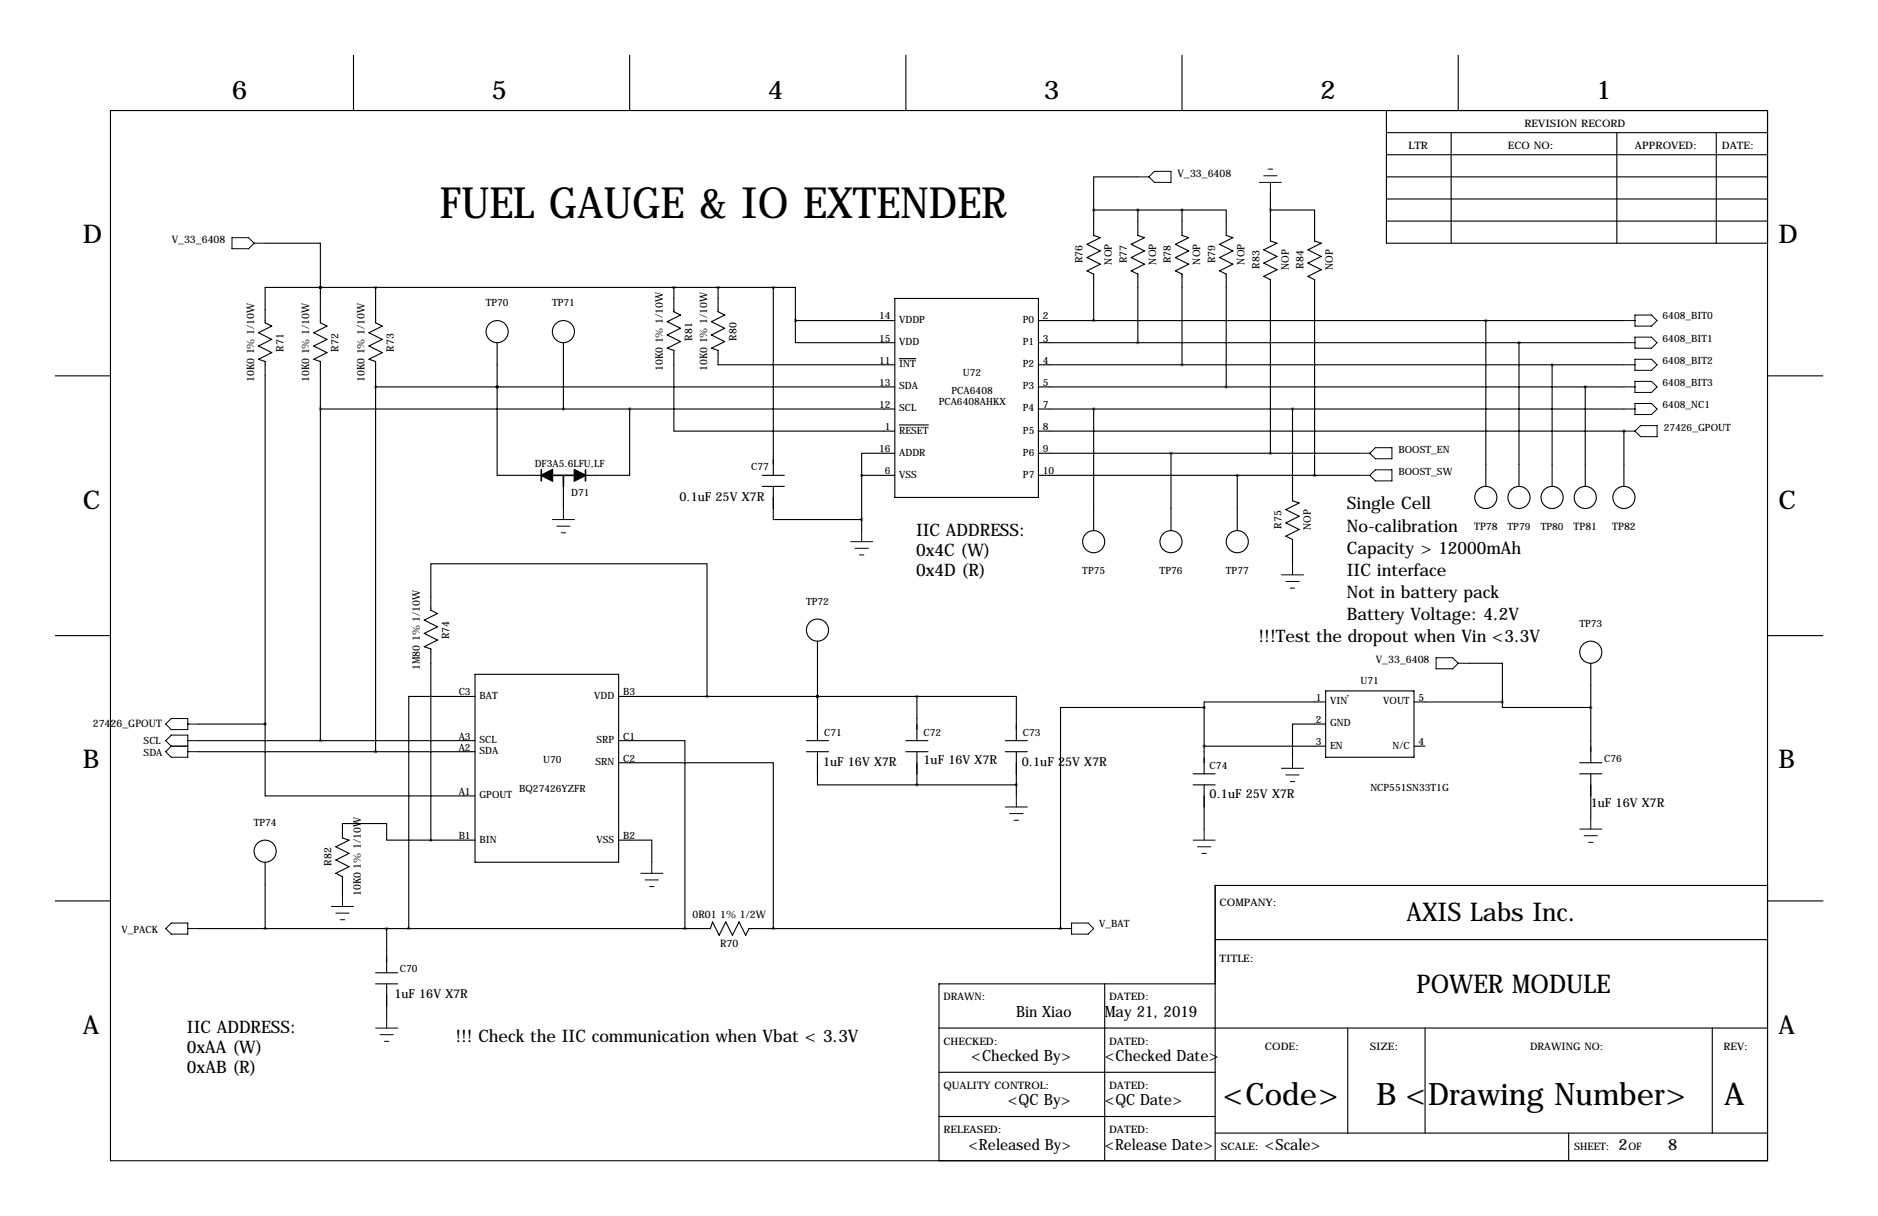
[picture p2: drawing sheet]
<svg xmlns="http://www.w3.org/2000/svg" width="432mm" height="279mm" viewBox="0 0 432 279" stroke-linecap="round" stroke-linejoin="round" font-family="sans-serif">
<g fill="none" stroke="#000" stroke-width=".25">
<path d="M81.3 12.7v12.7M144.8 12.7v12.7M208.3 12.7v12.7M271.8 12.7v12.7M335.3 12.7v12.7M25.4 25.4h381v241.3h-381zM318.8 30.5h87.6M318.8 35.6h87.6M318.8 25.4v30.5h87.6M333.7 30.5v25.4M371.8 30.5v25.4M394.6 30.5v25.4"/>
<path d="M61 55.9h12.7v10.1M251.5 48.3v5.8l1.5 .5-3.1 1.5 3.1 1.6-3.1 1.5 3.1 1.5-3.1 1.5 1.6 .8v10.7M251.5 48.3h20.3M261.6 40.6h-10.1v7.7M261.6 48.3v5.8l1.5 .5-3 1.5 3 1.6-3 1.5 3 1.5-3 1.5 1.5 .8v15.7M271.8 48.3h10.1v5.8l1.6 .5-3.1 1.5 3.1 1.6-3.1 1.5 3.1 1.5-3.1 1.5 1.5 .8v25.9M271.8 48.3v5.8l1.5 .5-3 1.5 3 1.6-3 1.5 3 1.5-3 1.5 1.5 .8v20.8M292.1 48.3h10.2v7.1l1.5 .5-3.1 1.5 3.1 1.5-3.1 1.6 3.1 1.5-3.1 1.5 1.6 .8v44.9M292.1 44.4v11l1.5 .5-3 1.5 3 1.5-3 1.6 3 1.5-3 1.5 1.5 .8v39.8M318.8 45.7h87.6M318.8 50.8h87.6M318.8 40.6h87.6"/>
<path d="M73.7 66h-12.7v8.2l1.5 .7-3.1 1.6 3.1 1.5-3.1 1.5 3.1 1.5-3.1 1.5 1.6 .6v83.3M73.7 66h.1M73.7 66v8.2l1.5 .7-3.1 1.6 3.1 1.5-3.1 1.5 3.1 1.5-3.1 1.5 1.6 .6v87.1M73.7 66h104.1M86.4 66v8.2l1.5 .7-3.1 1.6 3.1 1.5-3.1 1.5 3.1 1.5-3.1 1.5 1.6 .6v89.6M114.3 78.7v10.2M129.5 78.7v15.3M154.9 66v5.6l1.6 .8-3.1 1.5 3.1 1.5-3.1 1.6 3.1 1.5-3.1 1.5 1.5 .5v18.6h50.8M165.1 66v5.6l1.5 .8-3 1.5 3 1.5-3 1.6 3 1.5-3 1.5 1.5 .5v3.3h40.6M177.8 66h5.1v7.7M177.8 66v43.2M182.9 73.7v5h22.8"/>
<path d="M182.9 73.7h22.8M205.7 68.6h33.1v45.7h-33.1zM238.8 73.7h134.6M238.8 78.7h134.6M341.6 73.7v38.1M349.2 78.7v33.1M12.7 86.4h12.7M73.7 94h132M86.4 88.9h119.3M114.3 88.9v20.3h10.2M114.3 88.9h.1M144.8 94v15.2h-10.2"/>
<path d="M206.8 97.6h6.7M206.8 82.4h3.8M238.8 99.1h134.6M238.8 83.8h134.6M238.8 88.9h134.6M238.8 94h134.6M251.5 94v27.9M297.2 94v21.1l1.5 .5-3 1.5 3 1.5-3 1.5 3 1.6-3 1.5 1.5 .8v5.5M356.9 83.8v28M364.5 88.9v22.9M373.4 99.1h.1M373.4 99.1v12.7"/>
<path d="M406.4 86.4h12.7M129.5 111.8v5M175.3 109.2h5M175.3 111.8h5M177.8 111.8v7.6h20.3M198.1 109.2h7.6M198.1 109.2v12.7M205.7 104.1h-7.6v5.1M238.8 109.2h73.6M238.8 104.1h73.6M269.2 104.1v17.8M284.5 109.2v12.7"/>
<path d="M12.7 146h12.7M109.2 154.9h33v43.2h-33zM188 147.3v22.9M304.8 158.8h20.3v15.2h-20.3zM309.8 159.9h.1M337.8 152.4h7.6v8.9M365.8 152.4v22.9M406.4 146h12.7M45.7 172.7h63.5M45.7 170.2h63.5M45.7 166.4h15.3M61 166.4v16.5h48.2"/>
<path d="M109.2 160h-15.2v53.4M142.2 170.2h15.3v43.2M142.2 175.3h35.6v38.1M142.2 160h68.6M162.6 160v-30.5h-63.5v10.7l1.5 .8-3.1 1.5 3.1 1.5-3.1 1.5 3.1 1.6-3.1 1.5 1.6 .5v43.9M185.4 172.7h5.1M185.4 170.2h5.1M188 172.7v7.6h22.8M188 160h.1M208.3 172.7h5.1M208.3 170.2h5.1M210.8 160h22.9v10.2"/>
<path d="M210.8 160v10.2M210.8 172.7v7.6M231.1 172.7h5.1M231.1 170.2h5.1M233.7 172.7v10.2M274.3 177.8h5.1M276.9 162.6h-33.1v50.8M276.9 162.6v15.2M276.9 171.4h27.9M304.8 166.4h-7.6v7.6M304.8 161.3h-27.9v1.3M325.1 161.3h20.3"/>
<path d="M325.1 171.4h2.6M345.4 161.3v1.3h20.4M363.2 175.3h5.1M363.2 177.8h5.1M365.8 177.8v10.2M61 198.1v15.3M99.1 193h-10.2v-3.8h-10.2v3.3l1.6 .5-3.1 1.6 3.1 1.5-3.1 1.5 3.1 1.5-3.1 1.6 1.5 .7v4.3M99.1 193h10.1M142.2 193h7.7v5.1M210.8 180.3h22.9M274.3 180.3h5.1M276.9 180.3v10.2"/>
<path d="M12.7 207h12.7M45.7 213.4h117.6l.5-1.6 1.6 3.1 1.5-3.1 1.5 3.1 1.5-3.1 1.5 3.1 .8-1.5h71.6M88.9 213.4v10.1M243.8 213.4h.1M279.4 215.9h127M406.4 203.5h-127v63.2M406.5 207h12.7M86.4 226.1h5M86.4 223.5h5M88.9 226.1v7.6M215.9 236.2h190.5M254 226.1v40.6"/>
<path d="M279.4 226.1h-63.5v40.6M309.9 236.2v24.1M327.7 236.2v24.1M393.7 236.2v24.1M215.9 246.4h63.5M215.9 256.5h63.5M279.4 260.3h127M360.7 260.3v6.4"/>
<circle cx="114.3" cy="76.2" r="2.54"/>
<circle cx="129.5" cy="76.2" r="2.54"/>
<circle cx="341.6" cy="114.3" r="2.54"/>
<circle cx="349.3" cy="114.3" r="2.54"/>
<circle cx="356.9" cy="114.3" r="2.54"/>
<circle cx="364.5" cy="114.3" r="2.54"/>
<circle cx="373.4" cy="114.3" r="2.54"/>
<circle cx="251.5" cy="124.5" r="2.54"/>
<circle cx="269.2" cy="124.5" r="2.54"/>
<circle cx="284.5" cy="124.5" r="2.54"/>
<circle cx="188" cy="144.8" r="2.54"/>
<circle cx="365.8" cy="149.9" r="2.54"/>
<circle cx="61" cy="195.6" r="2.54"/>
</g>
<path d="M124.5 109.2l2.5-1.3v2.6zM132.1 107.9l2.5 1.3-2.5 1.3z" fill="#000" stroke="#000" stroke-width=".38"/>
<path d="M124.5 107.9v2.6M127 109.2h5.1M129.5 109.2v2.6M134.6 107.9v2.6" fill="none" stroke="#000" stroke-width=".38"/>
<g fill="none" stroke="#000" stroke-width=".23">
<path d="M265.4 39.4h3.8v2.5h-3.8l-1.2-1.3zM291.6 38.9h1M53.3 54.6h3.8l1.3 1.3-1.3 1.3h-3.8zM58.4 55.9h2.6M261.6 40.6h2.6M289.6 41.9h5M290.6 40.4h3M292.1 41.9v2.5M373.4 73.7h2.5M373.4 78.7h2.5M375.9 72.4h3.8l1.3 1.3-1.3 1.2h-3.8zM375.9 77.5h3.8l1.3 1.2-1.3 1.3h-3.8z"/>
<path d="M373.4 83.8h2.5M373.4 88.9h2.5M373.4 94h2.5M373.4 99.1h2.5M375.9 82.5h3.8l1.3 1.3-1.3 1.3h-3.8zM375.9 87.6h3.8l1.3 1.3-1.3 1.3h-3.8zM375.9 92.7h3.8l1.3 1.3-1.3 1.2h-3.8zM377.2 97.8h3.8v2.5h-3.8l-1.3-1.2zM127 119.4h5.1M129.5 116.8v2.6M312.4 104.1h2.6M312.4 109.2h2.6"/>
<path d="M315 104.1l1.2-1.2h3.8v2.5h-3.8zM315 109.2l1.2-1.3h3.8v2.6h-3.8zM128 120.9h3.1M129 122.4h1M195.6 124.5h5.1M196.6 126h3M197.6 127.5h1M198.1 121.9v2.6M294.6 132.1h5.1M295.7 133.6h3M296.7 135.1h1M297.2 129.5v2.6"/>
<path d="M330.2 151.1h3.8l1.3 1.3-1.3 1.3h-3.8zM335.3 152.4h2.5M39.4 165.1h3.8v2.5h-3.8l-1.3-1.2zM39.4 168.9h3.8v5.1h-3.8l-1.3-1.3 1.3-1.3-1.3-1.2zM39.4 171.4h3.8M43.2 170.2h2.5M43.2 172.7h2.5M43.2 166.4h2.5M294.6 176.5h5.1M295.7 178.1h3M296.7 179.6h1M297.2 174v2.5"/>
<path d="M149.9 198.1v2.6M231.1 185.4h5.1M232.2 186.9h3M233.2 188.5h1M233.7 182.9v2.5M274.3 193h5.1M275.3 194.6h3.1M276.4 196.1h1M276.9 190.5v2.5M363.2 190.5h5.1M364.2 192h3.1M365.3 193.5h1"/>
<path d="M365.8 188v2.5M39.4 212.1h3.8v2.5h-3.8l-1.3-1.2zM43.2 213.4h2.5M76.2 208.3h5.1M77.2 209.8h3.1M78.2 211.3h1M78.7 205.7v2.6M147.3 200.7h5.1M148.3 202.2h3.1M149.4 203.7h1M243.8 213.4h2.6M246.4 212.1h3.8l1.3 1.3-1.3 1.2h-3.8z"/>
<path d="M86.4 236.2h5M87.4 237.7h3M88.4 239.3h1M88.9 233.7v2.5"/>
</g>
<path d="M187.9 160a.05 .05 0 0 0 .1 0 .05 .05 0 0 0-.1 0zM73.6 170.2a.05 .05 0 0 0 .1 0 .05 .05 0 0 0-.1 0zM86.3 172.7a.05 .05 0 0 0 .1 0 .05 .05 0 0 0-.1 0zM162.5 160a.05 .05 0 0 0 .1 0 .05 .05 0 0 0-.1 0zM276.8 171.5a.05 .05 0 0 0 .1 0 .05 .05 0 0 0-.1 0zM86.3 88.9a.05 .05 0 0 0 .1 0 .05 .05 0 0 0-.1 0zM73.6 94a.05 .05 0 0 0 .1 0 .05 .05 0 0 0-.1 0zM281.9 88.9a.05 .05 0 0 0 .1 0 .05 .05 0 0 0-.1 0zM251.4 73.7a.05 .05 0 0 0 .1 0 .05 .05 0 0 0-.1 0zM60.9 213.4a.05 .05 0 0 0 .1 0 .05 .05 0 0 0-.1 0zM187.9 160a.05 .05 0 0 0 .1 0 .05 .05 0 0 0-.1 0zM365.7 162.6a.05 .05 0 0 0 .1 0 .05 .05 0 0 0-.1 0zM129.5 94a.05 .05 0 0 0 .1 0 .05 .05 0 0 0-.1 0zM269.2 104.1a.05 .05 0 0 0 .1 0 .05 .05 0 0 0-.1 0zM251.4 94a.05 .05 0 0 0 .1 0 .05 .05 0 0 0-.1 0zM99 193a.05 .05 0 0 0 .1 0 .05 .05 0 0 0-.1 0zM302.2 109.2a.05 .05 0 0 0 .1 0 .05 .05 0 0 0-.1 0zM60.9 166.4a.05 .05 0 0 0 .1 0 .05 .05 0 0 0-.1 0zM243.8 213.4a.05 .05 0 0 0 .1 0 .05 .05 0 0 0-.1 0zM73.6 66a.05 .05 0 0 0 .1 0 .05 .05 0 0 0-.1 0zM73.6 66a.05 .05 0 0 0 .1 0 .05 .05 0 0 0-.1 0zM86.3 66a.05 .05 0 0 0 .1 0 .05 .05 0 0 0-.1 0zM154.9 66a.05 .05 0 0 0 .1 0 .05 .05 0 0 0-.1 0zM251.4 48.3a.05 .05 0 0 0 .1 0 .05 .05 0 0 0-.1 0zM341.6 73.7a.05 .05 0 0 0 .1 0 .05 .05 0 0 0-.1 0zM349.2 78.7a.05 .05 0 0 0 .1 0 .05 .05 0 0 0-.1 0zM356.8 83.8a.05 .05 0 0 0 .1 0 .05 .05 0 0 0-.1 0zM276.8 162.6a.05 .05 0 0 0 .1 0 .05 .05 0 0 0-.1 0zM345.4 161.3a.05 .05 0 0 0 .1 0 .05 .05 0 0 0-.1 0z" fill="#000" stroke="#000" stroke-width=".63"/>
<text font-size="9.9" x="101.1" y="50">FUEL GAUGE &amp; IO EXTENDER</text>
<g font-size="7.1">
<text x="281.2" y="254">&lt;Code&gt;</text>
<text x="316.4" y="254">B &lt;Drawing Number&gt;</text>
<text x="396.4" y="254">A</text>
</g>
<g font-size="5.9">
<text x="53.3" y="22.9">6</text>
<text x="113" y="22.9">5</text>
<text x="176.5" y="22.9">4</text>
<text x="240" y="22.9">3</text>
<text x="303.5" y="22.9">2</text>
<text x="367" y="22.9">1</text>
<text x="19" y="55.9">D</text>
<text x="408.9" y="55.9">D</text>
<text x="19" y="116.8">C</text>
<text x="408.9" y="116.8">C</text>
<text x="19" y="176.5">B</text>
<text x="408.9" y="176.5">B</text>
<text x="323.4" y="211.6">AXIS Labs Inc.</text>
<text x="325.7" y="228.1">POWER MODULE</text>
<text x="19" y="237.5">A</text>
<text x="408.9" y="237.5">A</text>
</g>
<g font-size="4">
<text x="309.7" y="117">Single Cell</text>
<text x="210.6" y="123.1">IIC ADDRESS:</text>
<text x="309.7" y="122.1">No-calibration</text>
<text x="210.6" y="127.7">0x4C (W)</text>
<text x="309.7" y="127.2">Capacity &gt; 12000mAh</text>
<text x="210.6" y="132.3">0x4D (R)</text>
<text x="309.7" y="132.3">IIC interface</text>
<text x="309.7" y="137.4">Not in battery pack</text>
<text x="309.7" y="142.4">Battery Voltage: 4.2V</text>
<text x="289.4" y="147.5">!!!Test the dropout when Vin &lt;3.3V</text>
<text x="43" y="237.4">IIC ADDRESS:</text>
<text x="104.7" y="239.5">!!! Check the IIC communication when Vbat &lt; 3.3V</text>
<text x="43" y="242">0xAA (W)</text>
<text x="43" y="246.6">0xAB (R)</text>
</g>
<g font-size="3.6">
<text x="233.7" y="233.7">Bin Xiao</text>
<text x="254" y="233.7">May 21, 2019</text>
<text x="223.3" y="243.8">&lt;Checked By&gt;</text>
<text x="254" y="243.8">&lt;Checked Date&gt;</text>
<text x="231.7" y="254">&lt;QC By&gt;</text>
<text x="254" y="254">&lt;QC Date&gt;</text>
<text x="222.7" y="264.1">&lt;Released By&gt;</text>
<text x="254" y="264.1">&lt;Release Date&gt;</text>
<text x="290.8" y="264.1">&lt;Scale&gt;</text>
<text x="372.1" y="264.1">2</text>
<text x="383.5" y="264.1">8</text>
</g>
<g font-size="2.8">
<text x="156.2" y="115">0.1uF 25V X7R</text>
<text x="189.2" y="176">1uF 16V X7R</text>
<text x="212.3" y="175.5">1uF 16V X7R</text>
<text x="234.9" y="176">0.1uF 25V X7R</text>
<text x="278.1" y="183.4">0.1uF 25V X7R</text>
<text x="365.8" y="185.4">1uF 16V X7R</text>
<text x="90.7" y="229.3">1uF 16V X7R</text>
</g>
<g font-size="2.4">
<text x="350.5" y="29.2">REVISION RECORD</text>
<text x="323.8" y="34.3">LTR</text>
<text x="346.7" y="34.3">ECO NO:</text>
<text x="375.9" y="34.3">APPROVED:</text>
<text x="395.9" y="34.3">DATE:</text>
<text x="270.8" y="40.6">V_33_6408</text>
<text x="39.5" y="55.9">V_33_6408</text>
<text x="248.9" y="60.5" transform="rotate(-90 248.9 60.5)">R76</text>
<text x="255.7" y="60.8" transform="rotate(-90 255.7 60.8)">NOP</text>
<text x="259.1" y="60.5" transform="rotate(-90 259.1 60.5)">R77</text>
<text x="265.8" y="60.8" transform="rotate(-90 265.8 60.8)">NOP</text>
<text x="269.2" y="60.5" transform="rotate(-90 269.2 60.5)">R78</text>
<text x="276" y="60.8" transform="rotate(-90 276 60.8)">NOP</text>
<text x="279.4" y="60.5" transform="rotate(-90 279.4 60.5)">R79</text>
<text x="286.1" y="60.8" transform="rotate(-90 286.1 60.8)">NOP</text>
<text x="289.6" y="61.8" transform="rotate(-90 289.6 61.8)">R83</text>
<text x="296.3" y="62.1" transform="rotate(-90 296.3 62.1)">NOP</text>
<text x="299.7" y="61.8" transform="rotate(-90 299.7 61.8)">R84</text>
<text x="306.5" y="62.1" transform="rotate(-90 306.5 62.1)">NOP</text>
<text x="65.2" y="80.8" transform="rotate(-90 65.2 80.8)">R71</text>
<text x="77.9" y="80.8" transform="rotate(-90 77.9 80.8)">R72</text>
<text x="90.6" y="80.8" transform="rotate(-90 90.6 80.8)">R73</text>
<text x="159.1" y="78.3" transform="rotate(-90 159.1 78.3)">R81</text>
<text x="169.3" y="78.3" transform="rotate(-90 169.3 78.3)">R80</text>
<text x="58.4" y="87.8" transform="rotate(-90 58.4 87.8)">10K0 1% 1/10W</text>
<text x="71.1" y="87.8" transform="rotate(-90 71.1 87.8)">10K0 1% 1/10W</text>
<text x="83.8" y="87.8" transform="rotate(-90 83.8 87.8)">10K0 1% 1/10W</text>
<text x="152.4" y="85.3" transform="rotate(-90 152.4 85.3)">10K0 1% 1/10W</text>
<text x="162.6" y="85.3" transform="rotate(-90 162.6 85.3)">10K0 1% 1/10W</text>
<text x="294.6" y="121.5" transform="rotate(-90 294.6 121.5)">R75</text>
<text x="301.4" y="121.7" transform="rotate(-90 301.4 121.7)">NOP</text>
<text x="338.9" y="121.8">TP78</text>
<text x="361.8" y="121.8">TP81</text>
<text x="370.7" y="121.8">TP82</text>
<text x="103.3" y="146.9" transform="rotate(-90 103.3 146.9)">R74</text>
<text x="96.5" y="154" transform="rotate(-90 96.5 154)">1M80 1% 1/10W</text>
<text x="316.3" y="152.4">V_33_6408</text>
<text x="21.3" y="167.1">27426_GPOUT</text>
<text x="76.2" y="198.9" transform="rotate(-90 76.2 198.9)">R82</text>
<text x="82.9" y="205.9" transform="rotate(-90 82.9 205.9)">10K0 1% 1/10W</text>
<text x="280.4" y="208.3">COMPANY:</text>
<text x="159.2" y="210.8">0R01 1% 1/2W</text>
<text x="165.6" y="217.6">R70</text>
<text x="280.4" y="221">TITLE:</text>
<text x="216.9" y="229.9">DRAWN:</text>
<text x="255" y="229.9">DATED:</text>
<text x="216.9" y="240">CHECKED:</text>
<text x="255" y="240">DATED:</text>
<text x="290.8" y="241.3">CODE:</text>
<text x="315" y="241.3">SIZE:</text>
<text x="351.8" y="241.3">DRAWING NO:</text>
<text x="396.2" y="241.3">REV:</text>
<text x="216.9" y="250.2">QUALITY CONTROL:</text>
<text x="255" y="250.2">DATED:</text>
<text x="216.9" y="260.3">RELEASED:</text>
<text x="255" y="260.3">DATED:</text>
<text x="280.7" y="264.2">SCALE:</text>
<text x="361.9" y="264.2">SHEET:</text>
<text x="374.4" y="264.2">OF</text>
</g>
<g font-size="2.3">
<text x="111.7" y="70.4">TP70</text>
<text x="126.9" y="70.4">TP71</text>
<text x="202.1" y="73.4">14</text>
<text x="206.8" y="74.2">VDDP</text>
<text x="235.2" y="74.2">P0</text>
<text x="239.8" y="73.4">2</text>
<text x="382.3" y="73.4">6408_BIT0</text>
<text x="202.1" y="83.6">11</text>
<text x="202.1" y="78.5">15</text>
<text x="206.8" y="79.3">VDD</text>
<text x="235.2" y="79.3">P1</text>
<text x="239.8" y="78.5">3</text>
<text x="239.8" y="83.6">4</text>
<text x="382.3" y="78.5">6408_BIT1</text>
<text x="382.3" y="83.6">6408_BIT2</text>
<text x="202.1" y="88.6">13</text>
<text x="206.8" y="84.4">INT</text>
<text x="206.8" y="89.5">SDA</text>
<text x="221.4" y="86.4">U72</text>
<text x="235.2" y="84.4">P2</text>
<text x="235.2" y="89.5">P3</text>
<text x="239.8" y="88.6">5</text>
<text x="382.3" y="88.6">6408_BIT3</text>
<text x="202.1" y="93.7">12</text>
<text x="206.8" y="94.5">SCL</text>
<text x="215.8" y="93.1">PCA6408AHKX</text>
<text x="218.8" y="90.5">PCA6408</text>
<text x="235.2" y="94.5">P4</text>
<text x="239.8" y="93.7">7</text>
<text x="382.3" y="93.7">6408_NC1</text>
<text x="203.5" y="98.8">1</text>
<text x="206.8" y="99.6">RESET</text>
<text x="235.2" y="99.6">P5</text>
<text x="239.8" y="98.8">8</text>
<text x="382.5" y="99.1">27426_GPOUT</text>
<text x="122.9" y="107.2">DF3A5.6LFU,LF</text>
<text x="172.7" y="107.9">C77</text>
<text x="202.1" y="103.9">16</text>
<text x="206.8" y="104.7">ADDR</text>
<text x="235.2" y="104.7">P6</text>
<text x="239.8" y="103.9">9</text>
<text x="321.6" y="104.1">BOOST_EN</text>
<text x="131.3" y="113.9">D71</text>
<text x="203.5" y="109">6</text>
<text x="206.8" y="109.8">VSS</text>
<text x="235.2" y="109.8">P7</text>
<text x="239.8" y="109">10</text>
<text x="321.6" y="109.2">BOOST_SW</text>
<text x="346.6" y="121.8">TP79</text>
<text x="354.3" y="121.8">TP80</text>
<text x="248.8" y="131.9">TP75</text>
<text x="266.6" y="131.9">TP76</text>
<text x="281.9" y="131.9">TP77</text>
<text x="185.3" y="138.9">TP72</text>
<text x="363.1" y="144">TP73</text>
<text x="105.5" y="159.8">C3</text>
<text x="110.2" y="160.6">BAT</text>
<text x="136.7" y="160.6">VDD</text>
<text x="143.3" y="159.8">B3</text>
<text x="302.5" y="161">1</text>
<text x="305.8" y="161.8">VIN</text>
<text x="312.9" y="157.2">U71</text>
<text x="318.1" y="161.8">VOUT</text>
<text x="326.1" y="161">5</text>
<text x="302.5" y="166.1">2</text>
<text x="305.8" y="166.9">GND</text>
<text x="33" y="170.9">SCL</text>
<text x="33" y="173.7">SDA</text>
<text x="105.5" y="172.5">A2</text>
<text x="105.5" y="169.9">A3</text>
<text x="110.2" y="173.3">SDA</text>
<text x="110.2" y="170.7">SCL</text>
<text x="137.2" y="170.7">SRP</text>
<text x="143.3" y="169.9">C1</text>
<text x="189.5" y="169.2">C71</text>
<text x="212.3" y="169.2">C72</text>
<text x="235.2" y="169.2">C73</text>
<text x="302.5" y="171.2">3</text>
<text x="305.8" y="172">EN</text>
<text x="320.2" y="172">N/C</text>
<text x="326.1" y="171.2">4</text>
<text x="124.9" y="175.3">U70</text>
<text x="136.9" y="175.8">SRN</text>
<text x="143.3" y="175">C2</text>
<text x="278.1" y="176.8">C74</text>
<text x="368.8" y="175">C76</text>
<text x="105.5" y="182.6">A1</text>
<text x="110.2" y="183.4">GPOUT</text>
<text x="119.4" y="182">BQ27426YZFR</text>
<text x="315.1" y="181.7">NCP551SN33T1G</text>
<text x="58.3" y="189.7">TP74</text>
<text x="105.5" y="192.8">B1</text>
<text x="110.2" y="193.6">BIN</text>
<text x="137.2" y="193.6">VSS</text>
<text x="143.3" y="192.8">B2</text>
<text x="27.9" y="214.4">V_PACK</text>
<text x="252.7" y="213.1">V_BAT</text>
<text x="91.9" y="223.3">C70</text>
</g>
</svg>
